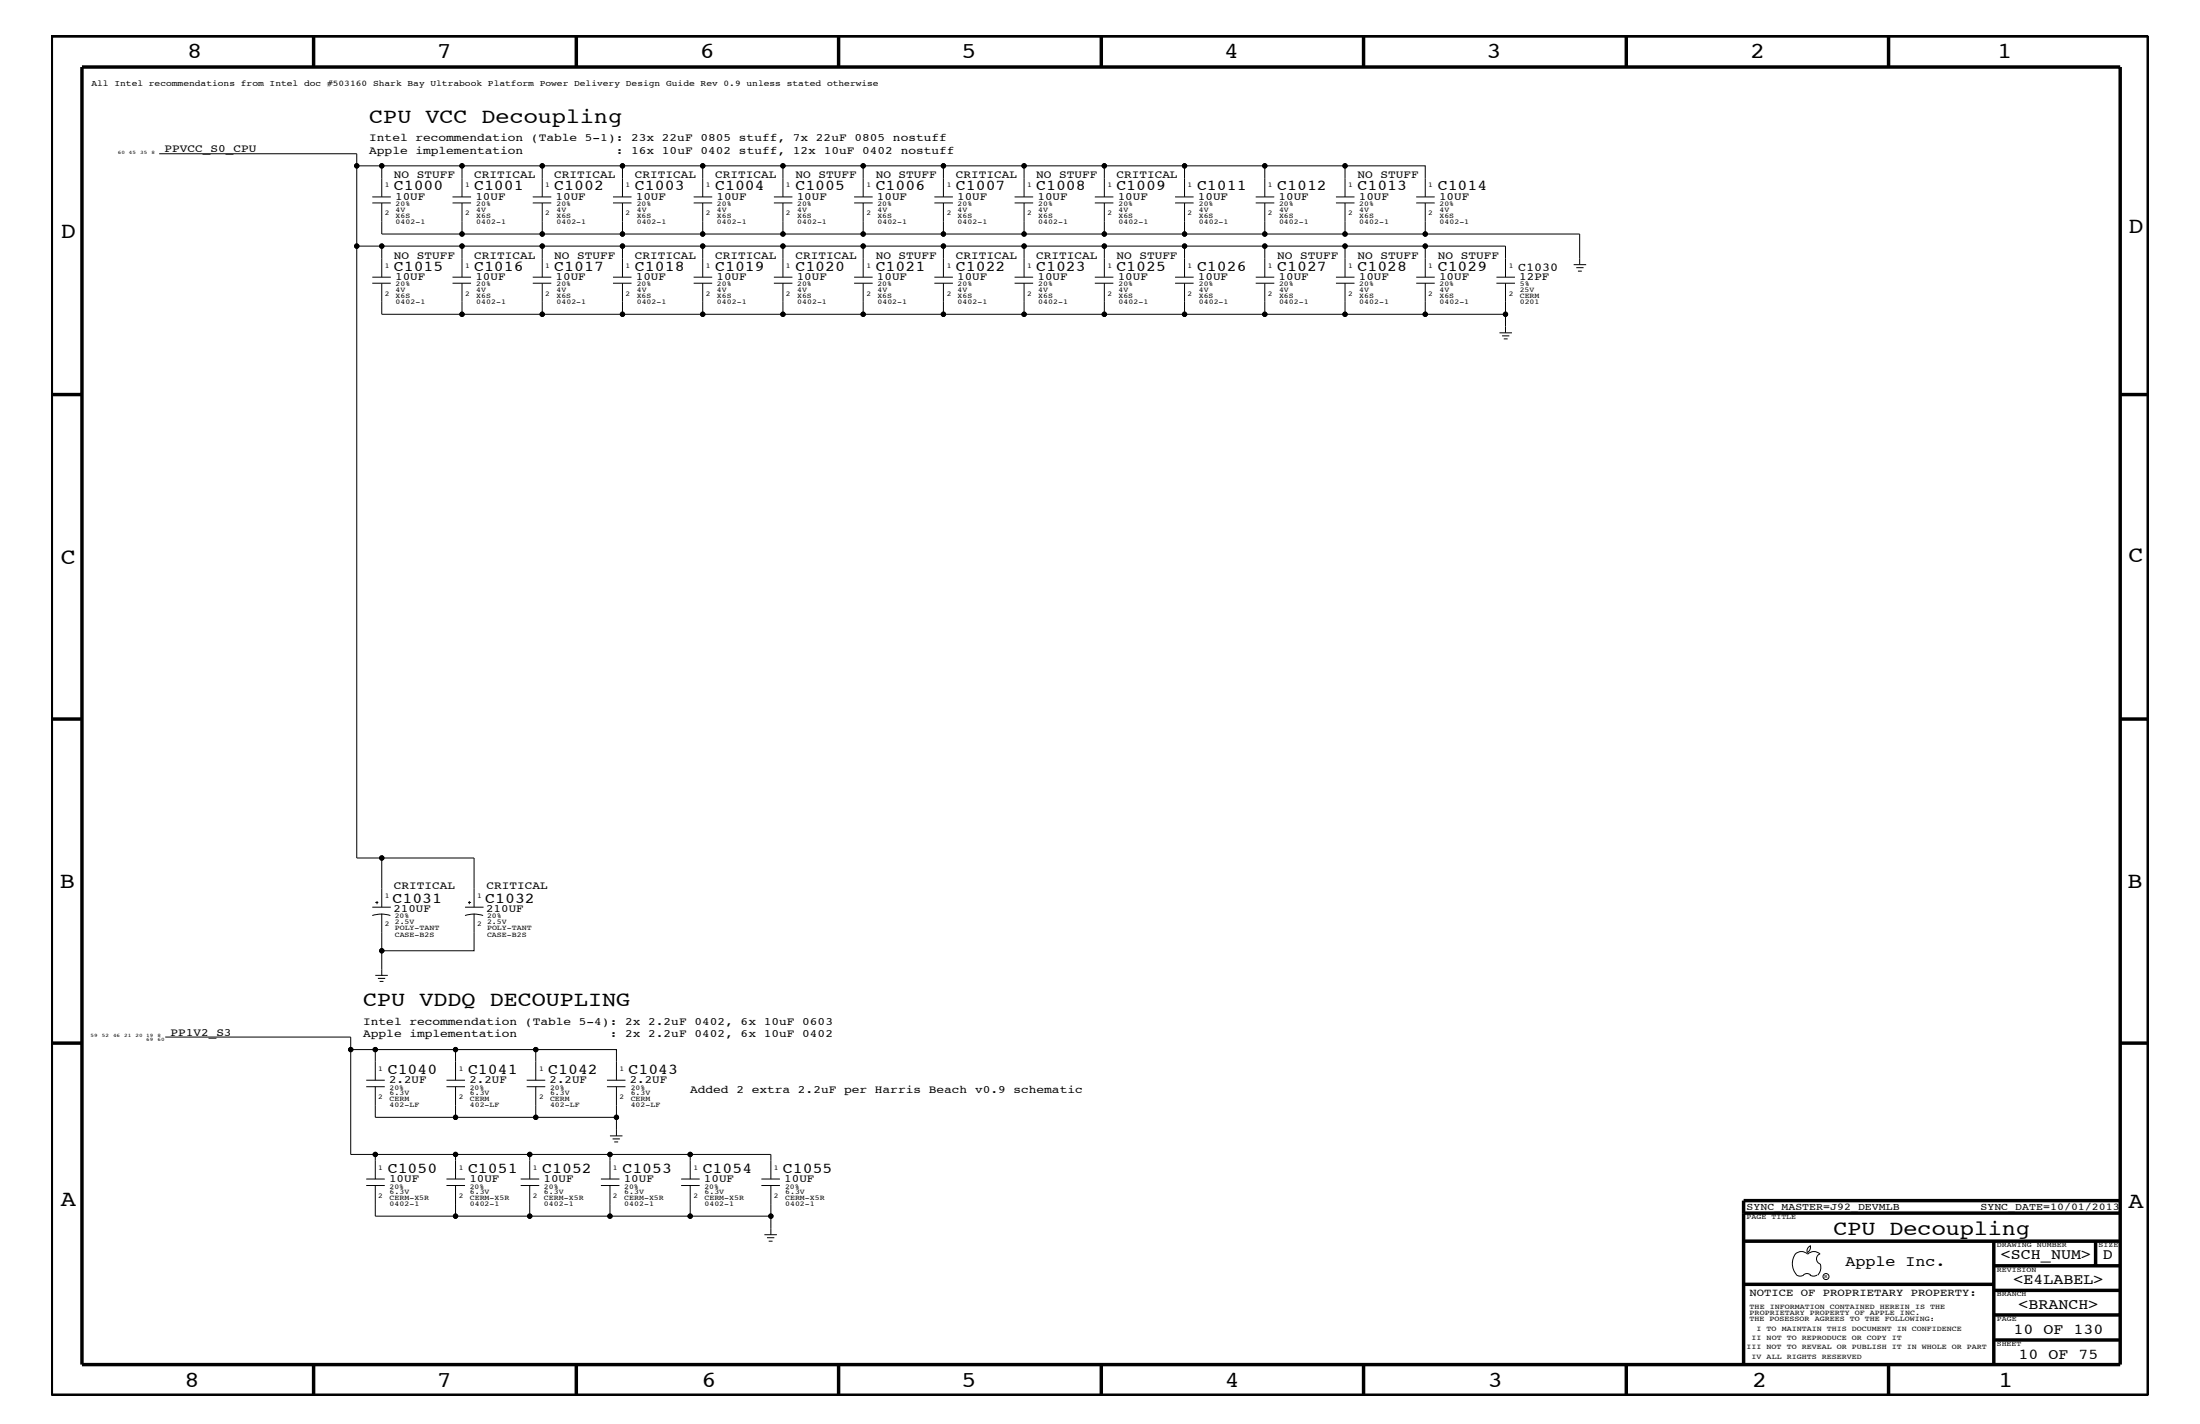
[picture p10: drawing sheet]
<svg xmlns="http://www.w3.org/2000/svg" width="432mm" height="279mm" viewBox="0 0 432 279" stroke-linecap="round" stroke-linejoin="round" font-family="sans-serif">
<g fill="none" stroke="#000" stroke-width=".2">
<path d="M31.2 30.2h38.8v138.1h23v9.7M70 32.5h4.9v6.1M73.1 39.8h3.6M73.1 38.6h3.6M74.9 32.5h15.8v6.1M74.9 39.8v6.1h15.8M88.8 38.6h3.7M88.8 39.8h3.7M90.7 39.8v6.1h15.7M90.7 32.5h173.3M104.6 38.6h3.6M104.6 39.8h3.6"/>
<path d="M106.4 39.8v6.1h15.8M106.4 32.5v6.1M120.3 38.6h3.7M120.3 39.8h3.7M122.2 39.8v6.1h15.7M122.2 32.5v6.1M136.1 39.8h3.7M136.1 38.6h3.7M137.9 39.8v6.1h15.8M137.9 32.5v6.1M151.9 39.8h3.6M151.9 38.6h3.6"/>
<path d="M153.7 39.8v6.1h15.7M153.7 32.5v6.1M167.6 38.6h3.7M167.6 39.8h3.7M169.4 39.8v6.1h15.8M169.4 32.5v6.1M183.4 38.6h3.6M183.4 39.8h3.6M185.2 39.8v6.1h15.8M185.2 32.5v6.1M199.1 38.6h3.7M199.1 39.8h3.7"/>
<path d="M201 39.8v6.1h15.7M201 32.5v6.1M214.9 39.8h3.6M214.9 38.6h3.6M216.7 39.8v6.1h15.8M216.7 32.5v6.1M230.6 38.6h3.7M230.6 39.8h3.7M232.5 39.8v6.1h15.7M232.5 32.5v6.1M246.5 38.6h3.6M246.5 39.8h3.6"/>
<path d="M248.2 39.8v6.1h15.8M248.2 32.5v6.1M262.2 38.6h3.7M262.2 39.8h3.7M264 39.8v6.1h15.7M264 32.5h15.7v6.1M264 32.5v6.1M278 39.8h3.6M278 38.6h3.6M279.7 39.8v6.1h30.3v6M70 48.3h115.2M73.1 55.6h3.6"/>
<path d="M73.1 54.4h3.6M74.9 48.3v6.1M74.9 55.6v6.1h15.8M88.8 54.4h3.7M88.8 55.6h3.7M90.7 55.6v6.1h15.7M90.7 48.3v6.1M104.6 54.4h3.6M104.6 55.6h3.6M106.4 55.6v6.1h15.8M106.4 48.3v6.1M120.3 54.4h3.7"/>
<path d="M120.3 55.6h3.7M122.2 55.6v6.1h15.7M122.2 48.3v6.1M136.1 55.6h3.7M136.1 54.4h3.7M137.9 55.6v6.1h15.8M137.9 48.3v6.1M151.9 55.6h3.6M151.9 54.4h3.6M153.7 55.6v6.1h15.7M153.7 48.3v6.1M167.6 54.4h3.7"/>
<path d="M167.6 55.6h3.7M169.4 55.6v6.1h15.8M169.4 48.3v6.1M183.4 54.4h3.6M183.4 55.6h3.6M185.2 55.6v6.1h15.8M199.1 54.4h3.7M199.1 55.6h3.7M201 48.3h-15.8v6.1M201 55.6v6.1h15.7M214.9 55.6h3.6M214.9 54.4h3.6"/>
<path d="M216.7 48.3h-15.7v6.1M216.7 55.6v6.1h15.8M230.6 54.4h3.7M230.6 55.6h3.7M232.5 55.6v6.1h15.7M232.5 48.3h-15.8v6.1M246.5 54.4h3.6M246.5 55.6h3.6M248.2 48.3h-15.7v6.1M248.2 55.6v6.1h15.8M262.2 54.4h3.7M262.2 55.6h3.7"/>
<path d="M264 48.3h-15.8v6.1M264 55.6v6.1h15.7M278 55.6h3.6M278 54.4h3.6M279.7 48.3h-15.7v6.1M279.7 55.6v6.1h15.8M279.7 54.4v-6.1h15.8v6.1M293.7 54.4h3.6M293.7 55.6h3.6M295.5 55.6v9.7M308.9 51.9h2.4M309.4 52.5h1.4"/>
<path d="M309.7 53.2h.8M294.3 65.3h2.5M294.8 65.9h1.4M295.1 66.5h.8M73.1 179.6a5.8 5.8 0 0 1 3.5 0M73.1 178h3.6M73.7 177.1h.6M74 176.8v.6M74.9 168.3v9.7M74.9 179.3v12.1M91.3 179.6a5.8 5.8 0 0 1 3.5 0M91.3 178h3.6"/>
<path d="M91.9 177.1h.6M92.1 176.8v.6M93 179.3v7.2h-18.1M73.7 191.4h2.4M74.2 192h1.4M74.5 192.6h.8M32.4 203.5h36.4v23h4.9M68.8 205.9h4.9v6M71.9 211.9h3.6M71.9 213.2h3.6M73.7 205.9h15.7v6M73.7 213.2v6h15.7"/>
<path d="M87.6 213.2h3.7M87.6 211.9h3.7M89.4 213.2v6h15.8M89.4 205.9h15.8M103.4 211.9h3.6M103.4 213.2h3.6M105.2 213.2v6h15.8M105.2 211.9v-6h15.8v6M119.1 213.2h3.7M119.1 211.9h3.7M121 213.2v9.7M71.9 231.3h3.6"/>
<path d="M71.9 232.6h3.6M73.7 232.6v6h15.7M87.6 232.6h3.7M87.6 231.3h3.7M89.4 232.6v6h14.6M89.4 226.5h-15.7v4.8M102.2 232.6h3.6M102.2 231.3h3.6M104 226.5h-14.6v4.8M104 232.6v6h15.7M117.9 232.6h3.7M117.9 231.3h3.7"/>
<path d="M119.7 226.5h-15.7v4.8M119.7 222.9h2.5M119.7 232.6v6M119.7 238.6h15.8M120.2 223.5h1.5M120.6 224.1h.7M133.7 232.6h3.6M133.7 231.3h3.6M135.5 232.6v6h15.8M135.5 231.3v-4.8h15.8v4.8M135.5 226.5h-15.8v4.8M149.4 231.3h3.7"/>
<path d="M149.4 232.6h3.7M151.3 232.6v9.7M150 242.3h2.5M150.5 242.9h1.5M150.9 243.5h.7M352.3 246.1a1.69 1.69 0 0 1 2.5 0M352.4 246a3.3 3.3 0 0 0 .2 4.1M352.6 250.2l.7 .2 .7-.2M354 250.2l.7-.3 .7 .3M354.8 246.1a1.69 1.69 0 0 1 2.4 0M355.2 250.2l.7 .2 .7-.2M355.3 244.4v.3a1.18 1.18 0 0 1-.6 1.1"/>
<path d="M355.4 244.4a.99 .99 0 0 0-.6 1.4M357.2 246a1.04 1.04 0 0 0-.7 1 1.04 1.04 0 0 0 .7 1M357.3 248l.1 .7a2.11 2.11 0 0 1-.6 1.5"/>
<circle cx="70" cy="32.5" r=".42"/>
<circle cx="74.9" cy="32.5" r=".42"/>
<circle cx="90.7" cy="32.5" r=".42"/>
<circle cx="106.4" cy="32.5" r=".42"/>
<circle cx="122.2" cy="32.5" r=".42"/>
<circle cx="137.9" cy="32.5" r=".42"/>
<circle cx="153.7" cy="32.5" r=".42"/>
<circle cx="169.4" cy="32.5" r=".42"/>
<circle cx="185.2" cy="32.5" r=".42"/>
<circle cx="201" cy="32.5" r=".42"/>
<circle cx="216.7" cy="32.5" r=".42"/>
<circle cx="232.5" cy="32.5" r=".42"/>
<circle cx="248.2" cy="32.5" r=".42"/>
<circle cx="264" cy="32.5" r=".42"/>
<circle cx="70" cy="48.3" r=".42"/>
<circle cx="74.9" cy="48.3" r=".42"/>
<circle cx="90.7" cy="48.3" r=".42"/>
<circle cx="90.7" cy="45.9" r=".42"/>
<circle cx="106.4" cy="48.3" r=".42"/>
<circle cx="106.4" cy="45.9" r=".42"/>
<circle cx="122.2" cy="48.3" r=".42"/>
<circle cx="122.2" cy="45.9" r=".42"/>
<circle cx="137.9" cy="45.9" r=".42"/>
<circle cx="137.9" cy="48.3" r=".42"/>
<circle cx="153.7" cy="48.3" r=".42"/>
<circle cx="153.7" cy="45.9" r=".42"/>
<circle cx="169.4" cy="48.3" r=".42"/>
<circle cx="169.4" cy="45.9" r=".42"/>
<circle cx="185.2" cy="45.9" r=".42"/>
<circle cx="185.2" cy="48.3" r=".42"/>
<circle cx="201" cy="48.3" r=".42"/>
<circle cx="201" cy="45.9" r=".42"/>
<circle cx="216.7" cy="48.3" r=".42"/>
<circle cx="216.7" cy="45.9" r=".42"/>
<circle cx="232.5" cy="48.3" r=".42"/>
<circle cx="232.5" cy="45.9" r=".42"/>
<circle cx="248.2" cy="45.9" r=".42"/>
<circle cx="248.2" cy="48.3" r=".42"/>
<circle cx="264" cy="48.3" r=".42"/>
<circle cx="264" cy="45.9" r=".42"/>
<circle cx="279.7" cy="48.3" r=".42"/>
<circle cx="279.7" cy="45.9" r=".42"/>
<circle cx="90.7" cy="61.7" r=".42"/>
<circle cx="106.4" cy="61.7" r=".42"/>
<circle cx="122.2" cy="61.7" r=".42"/>
<circle cx="137.9" cy="61.7" r=".42"/>
<circle cx="153.7" cy="61.7" r=".42"/>
<circle cx="169.4" cy="61.7" r=".42"/>
<circle cx="185.2" cy="61.7" r=".42"/>
<circle cx="201" cy="61.7" r=".42"/>
<circle cx="216.7" cy="61.7" r=".42"/>
<circle cx="232.5" cy="61.7" r=".42"/>
<circle cx="248.2" cy="61.7" r=".42"/>
<circle cx="264" cy="61.7" r=".42"/>
<circle cx="279.7" cy="61.7" r=".42"/>
<circle cx="295.5" cy="61.7" r=".42"/>
<circle cx="74.9" cy="168.3" r=".42"/>
<circle cx="74.9" cy="186.5" r=".42"/>
<circle cx="68.8" cy="205.9" r=".42"/>
<circle cx="73.7" cy="205.9" r=".42"/>
<circle cx="89.4" cy="219.2" r=".42"/>
<circle cx="89.4" cy="205.9" r=".42"/>
<circle cx="105.2" cy="205.9" r=".42"/>
<circle cx="105.2" cy="219.2" r=".42"/>
<circle cx="121" cy="219.2" r=".42"/>
<circle cx="73.7" cy="226.5" r=".42"/>
<circle cx="89.4" cy="238.6" r=".42"/>
<circle cx="89.4" cy="226.5" r=".42"/>
<circle cx="104" cy="226.5" r=".42"/>
<circle cx="104" cy="238.6" r=".42"/>
<circle cx="119.7" cy="226.5" r=".42"/>
<circle cx="119.7" cy="238.6" r=".42"/>
<circle cx="135.5" cy="226.5" r=".42"/>
<circle cx="135.5" cy="238.6" r=".42"/>
<circle cx="151.3" cy="238.6" r=".42"/>
<circle cx="358.4" cy="250.5" r=".59"/>
</g>
<g fill="none" stroke="#000" stroke-width=".68" stroke-linecap="butt">
<path d="M10.1 7.1h411.5v266.7h-411.5zM16.1 13.2h400v254.5h-400zM61.6 7.1v6.1M113.1 7.1v6.1M164.6 7.1v6.1M216.2 7.1v6.1M267.6 7.1v6.1M319.2 7.1v6.1M370.7 7.1v6.1M10.1 77.4h6M416.1 77.4h5.5M10.1 141.1h6"/>
<path d="M416.1 141.1h5.5M10.1 204.7h6M416.1 204.7h5.5M342.2 238h73.9M416.1 235.6h-73.9v32.1M342.2 243.5h73.9M342.2 252h49.1M391.3 258h24.8M391.3 253.2h24.8M391.3 248.4h24.8M391.3 243.5v24.2M411.3 243.5v4.9"/>
<path d="M61.6 267.7v6.1M113.1 267.7v6.1M164.6 267.7v6.1M216.2 268v5.8M267.6 267.7v6.1M319.2 267.7v6.1M370.7 267.7v6.1M391.3 262.9h24.8"/>
</g>
<g fill="#000">
<circle cx="70" cy="32.5" r=".42"/>
<circle cx="74.9" cy="32.5" r=".42"/>
<circle cx="90.7" cy="32.5" r=".42"/>
<circle cx="106.4" cy="32.5" r=".42"/>
<circle cx="122.2" cy="32.5" r=".42"/>
<circle cx="137.9" cy="32.5" r=".42"/>
<circle cx="153.7" cy="32.5" r=".42"/>
<circle cx="169.4" cy="32.5" r=".42"/>
<circle cx="185.2" cy="32.5" r=".42"/>
<circle cx="201" cy="32.5" r=".42"/>
<circle cx="216.7" cy="32.5" r=".42"/>
<circle cx="232.5" cy="32.5" r=".42"/>
<circle cx="248.2" cy="32.5" r=".42"/>
<circle cx="264" cy="32.5" r=".42"/>
<circle cx="70" cy="48.3" r=".42"/>
<circle cx="74.9" cy="48.3" r=".42"/>
<circle cx="90.7" cy="45.9" r=".42"/>
<circle cx="90.7" cy="48.3" r=".42"/>
<circle cx="106.4" cy="45.9" r=".42"/>
<circle cx="106.4" cy="48.3" r=".42"/>
<circle cx="122.2" cy="48.3" r=".42"/>
<circle cx="122.2" cy="45.9" r=".42"/>
<circle cx="137.9" cy="48.3" r=".42"/>
<circle cx="137.9" cy="45.9" r=".42"/>
<circle cx="153.7" cy="45.9" r=".42"/>
<circle cx="153.7" cy="48.3" r=".42"/>
<circle cx="169.4" cy="45.9" r=".42"/>
<circle cx="169.4" cy="48.3" r=".42"/>
<circle cx="185.2" cy="45.9" r=".42"/>
<circle cx="185.2" cy="48.3" r=".42"/>
<circle cx="201" cy="45.9" r=".42"/>
<circle cx="201" cy="48.3" r=".42"/>
<circle cx="216.7" cy="48.3" r=".42"/>
<circle cx="216.7" cy="45.9" r=".42"/>
<circle cx="232.5" cy="45.9" r=".42"/>
<circle cx="232.5" cy="48.3" r=".42"/>
<circle cx="248.2" cy="45.9" r=".42"/>
<circle cx="248.2" cy="48.3" r=".42"/>
<circle cx="264" cy="48.3" r=".42"/>
<circle cx="264" cy="45.9" r=".42"/>
<circle cx="279.7" cy="48.3" r=".42"/>
<circle cx="279.7" cy="45.9" r=".42"/>
<circle cx="90.7" cy="61.7" r=".42"/>
<circle cx="106.4" cy="61.7" r=".42"/>
<circle cx="122.2" cy="61.7" r=".42"/>
<circle cx="137.9" cy="61.7" r=".42"/>
<circle cx="153.7" cy="61.7" r=".42"/>
<circle cx="169.4" cy="61.7" r=".42"/>
<circle cx="185.2" cy="61.7" r=".42"/>
<circle cx="201" cy="61.7" r=".42"/>
<circle cx="216.7" cy="61.7" r=".42"/>
<circle cx="232.5" cy="61.7" r=".42"/>
<circle cx="248.2" cy="61.7" r=".42"/>
<circle cx="264" cy="61.7" r=".42"/>
<circle cx="279.7" cy="61.7" r=".42"/>
<circle cx="295.5" cy="61.7" r=".42"/>
<circle cx="74.9" cy="168.3" r=".42"/>
<circle cx="74.9" cy="186.5" r=".42"/>
<circle cx="68.8" cy="205.9" r=".42"/>
<circle cx="73.7" cy="205.9" r=".42"/>
<circle cx="89.4" cy="219.2" r=".42"/>
<circle cx="89.4" cy="205.9" r=".42"/>
<circle cx="105.2" cy="219.2" r=".42"/>
<circle cx="105.2" cy="205.9" r=".42"/>
<circle cx="121" cy="219.2" r=".42"/>
<circle cx="73.7" cy="226.5" r=".42"/>
<circle cx="89.4" cy="226.5" r=".42"/>
<circle cx="89.4" cy="238.6" r=".42"/>
<circle cx="104" cy="226.5" r=".42"/>
<circle cx="104" cy="238.6" r=".42"/>
<circle cx="119.7" cy="238.6" r=".42"/>
<circle cx="119.7" cy="226.5" r=".42"/>
<circle cx="135.5" cy="226.5" r=".42"/>
<circle cx="135.5" cy="238.6" r=".42"/>
<circle cx="151.3" cy="238.6" r=".42"/>
</g>
<g font-size="4.5">
<text x="36.7" y="11.5">8</text>
<text x="85.8" y="11.5">7</text>
<text x="137.3" y="11.5">6</text>
<text x="188.7" y="11.5">5</text>
<text x="240.3" y="11.5">4</text>
<text x="291.8" y="11.5">3</text>
<text x="343.5" y="11.5">2</text>
<text x="392" y="11.5">1</text>
<text x="11.9" y="46.8">D</text>
<text x="417.7" y="45.7">D</text>
<text x="11.9" y="110.6">C</text>
<text x="417.7" y="110.4">C</text>
<text x="11.8" y="174.3">B</text>
<text x="417.6" y="174.2">B</text>
<text x="11.9" y="236.7">A</text>
<text x="417.7" y="237.1">A</text>
<text x="36.2" y="272.1">8</text>
<text x="85.8" y="272.1">7</text>
<text x="137.7" y="272.1">6</text>
<text x="188.7" y="272.1">5</text>
<text x="240.4" y="272.1">4</text>
<text x="292" y="272.1">3</text>
<text x="343.9" y="272.1">2</text>
<text x="392.2" y="272.1">1</text>
</g>
<g font-size="4.1">
<text x="72.5" y="24.1">CPU VCC Decoupling</text>
<text x="71.3" y="197.4">CPU VDDQ DECOUPLING</text>
<text x="359.8" y="242.3">CPU Decoupling</text>
</g>
<g font-size="3">
<text x="77.3" y="37.4">C1000</text>
<text x="93" y="37.4">C1001</text>
<text x="108.8" y="37.4">C1002</text>
<text x="124.6" y="37.4">C1003</text>
<text x="140.4" y="37.4">C1004</text>
<text x="156.1" y="37.4">C1005</text>
<text x="171.9" y="37.4">C1006</text>
<text x="187.6" y="37.4">C1007</text>
<text x="203.4" y="37.4">C1008</text>
<text x="219.1" y="37.4">C1009</text>
<text x="234.9" y="37.4">C1011</text>
<text x="250.7" y="37.4">C1012</text>
<text x="266.4" y="37.4">C1013</text>
<text x="282.2" y="37.4">C1014</text>
<text x="77.3" y="53.2">C1015</text>
<text x="93" y="53.2">C1016</text>
<text x="108.8" y="53.2">C1017</text>
<text x="124.6" y="53.2">C1018</text>
<text x="140.4" y="53.2">C1019</text>
<text x="156.1" y="53.2">C1020</text>
<text x="171.9" y="53.2">C1021</text>
<text x="187.6" y="53.2">C1022</text>
<text x="203.4" y="53.2">C1023</text>
<text x="219.1" y="53.2">C1025</text>
<text x="234.9" y="53.2">C1026</text>
<text x="250.7" y="53.2">C1027</text>
<text x="266.4" y="53.2">C1028</text>
<text x="282.2" y="53.2">C1029</text>
<text x="77" y="177.2">C1031</text>
<text x="95.2" y="177.2">C1032</text>
<text x="76.1" y="210.8">C1040</text>
<text x="91.9" y="210.8">C1041</text>
<text x="107.6" y="210.8">C1042</text>
<text x="123.4" y="210.8">C1043</text>
<text x="76.1" y="230.2">C1050</text>
<text x="91.9" y="230.2">C1051</text>
<text x="106.4" y="230.2">C1052</text>
<text x="122.2" y="230.2">C1053</text>
<text x="137.9" y="230.2">C1054</text>
<text x="153.7" y="230.2">C1055</text>
<text x="362.2" y="248.4">Apple Inc.</text>
<text x="392.7" y="247.1">&lt;SCH_NUM&gt;</text>
<text x="395.2" y="252">&lt;E4LABEL&gt;</text>
<text x="412.7" y="247.1">D</text>
<text x="396.2" y="256.8">&lt;BRANCH&gt;</text>
<text x="395.2" y="261.6">10 OF 130</text>
<text x="396.2" y="266.6">10 OF 75</text>
</g>
<text font-size="2.4" x="297.9" y="53.2">C1030</text>
<g font-size="2.2">
<text x="32.3" y="29.9">PPVCC_S0_CPU</text>
<text x="72.5" y="27.7">Intel recommendation (Table 5-1): 23x 22uF 0805 stuff, 7x 22uF 0805 nostuff</text>
<text x="72.5" y="30.2">Apple implementation</text>
<text x="77.3" y="35">NO STUFF</text>
<text x="93" y="35">CRITICAL</text>
<text x="108.8" y="35">CRITICAL</text>
<text x="120.9" y="30.2">: 16x 10uF 0402 stuff, 12x 10uF 0402 nostuff</text>
<text x="124.6" y="35">CRITICAL</text>
<text x="140.4" y="35">CRITICAL</text>
<text x="156.1" y="35">NO STUFF</text>
<text x="171.9" y="35">NO STUFF</text>
<text x="187.6" y="35">CRITICAL</text>
<text x="203.4" y="35">NO STUFF</text>
<text x="219.1" y="35">CRITICAL</text>
<text x="266.4" y="35">NO STUFF</text>
<text x="77.6" y="39.2">10UF</text>
<text x="93.3" y="39.2">10UF</text>
<text x="109.1" y="39.2">10UF</text>
<text x="124.8" y="39.2">10UF</text>
<text x="140.6" y="39.2">10UF</text>
<text x="156.4" y="39.2">10UF</text>
<text x="172.1" y="39.2">10UF</text>
<text x="187.9" y="39.2">10UF</text>
<text x="203.6" y="39.2">10UF</text>
<text x="219.4" y="39.2">10UF</text>
<text x="235.1" y="39.2">10UF</text>
<text x="251" y="39.2">10UF</text>
<text x="266.7" y="39.2">10UF</text>
<text x="282.4" y="39.2">10UF</text>
<text x="77.3" y="50.7">NO STUFF</text>
<text x="93" y="50.7">CRITICAL</text>
<text x="108.8" y="50.7">NO STUFF</text>
<text x="124.6" y="50.7">CRITICAL</text>
<text x="140.4" y="50.7">CRITICAL</text>
<text x="156.1" y="50.7">CRITICAL</text>
<text x="171.9" y="50.7">NO STUFF</text>
<text x="187.6" y="50.7">CRITICAL</text>
<text x="203.4" y="50.7">CRITICAL</text>
<text x="219.1" y="50.7">NO STUFF</text>
<text x="250.7" y="50.7">NO STUFF</text>
<text x="266.4" y="50.7">NO STUFF</text>
<text x="282.2" y="50.7">NO STUFF</text>
<text x="77.6" y="55">10UF</text>
<text x="93.3" y="55">10UF</text>
<text x="109.1" y="55">10UF</text>
<text x="124.8" y="55">10UF</text>
<text x="140.6" y="55">10UF</text>
<text x="156.4" y="55">10UF</text>
<text x="172.1" y="55">10UF</text>
<text x="187.9" y="55">10UF</text>
<text x="203.6" y="55">10UF</text>
<text x="219.4" y="55">10UF</text>
<text x="235.1" y="55">10UF</text>
<text x="251" y="55">10UF</text>
<text x="266.7" y="55">10UF</text>
<text x="282.4" y="55">10UF</text>
<text x="298.2" y="55">12PF</text>
<text x="77.2" y="178.8">210UF</text>
<text x="77.3" y="174.4">CRITICAL</text>
<text x="95.4" y="178.8">210UF</text>
<text x="95.5" y="174.4">CRITICAL</text>
<text x="33.4" y="203.2">PP1V2_S3</text>
<text x="71.3" y="201">Intel recommendation (Table 5-4): 2x 2.2uF 0402, 6x 10uF 0603</text>
<text x="71.3" y="203.5">Apple implementation</text>
<text x="119.7" y="203.5">: 2x 2.2uF 0402, 6x 10uF 0402</text>
<text x="76.4" y="212.5">2.2UF</text>
<text x="92.1" y="212.5">2.2UF</text>
<text x="107.9" y="212.5">2.2UF</text>
<text x="123.6" y="212.5">2.2UF</text>
<text x="135.5" y="214.4">Added 2 extra 2.2uF per Harris Beach v0.9 schematic</text>
<text x="76.4" y="232">10UF</text>
<text x="92.1" y="232">10UF</text>
<text x="106.7" y="232">10UF</text>
<text x="122.4" y="232">10UF</text>
<text x="138.2" y="232">10UF</text>
<text x="153.9" y="232">10UF</text>
</g>
<text font-size="2.1" x="343.4" y="254.4">NOTICE OF PROPRIETARY PROPERTY:</text>
<g font-size="2">
<text x="342.8" y="237.4">SYNC_MASTER=J92_DEVMLB</text>
<text x="388.7" y="237.4">SYNC_DATE=10/01/2013</text>
</g>
<text font-size="1.7" x="17.9" y="16.8">All Intel recommendations from Intel doc #503160 Shark Bay Ultrabook Platform Power Delivery Design Guide Rev 0.9 unless stated otherwise</text>
<g font-size="1.4">
<text x="75.5" y="36.8">1</text>
<text x="77.6" y="40.4">20%</text>
<text x="77.6" y="41.5">4V</text>
<text x="91.3" y="36.8">1</text>
<text x="93.5" y="41.5">4V</text>
<text x="93.5" y="40.4">20%</text>
<text x="107" y="36.8">1</text>
<text x="109.2" y="40.4">20%</text>
<text x="109.2" y="41.5">4V</text>
<text x="122.8" y="36.8">1</text>
<text x="125" y="40.4">20%</text>
<text x="125" y="41.5">4V</text>
<text x="138.5" y="36.8">1</text>
<text x="140.7" y="41.5">4V</text>
<text x="140.7" y="40.4">20%</text>
<text x="154.3" y="36.8">1</text>
<text x="156.5" y="40.4">20%</text>
<text x="156.5" y="41.5">4V</text>
<text x="170.1" y="36.8">1</text>
<text x="172.2" y="41.5">4V</text>
<text x="172.2" y="40.4">20%</text>
<text x="185.8" y="36.8">1</text>
<text x="188" y="40.4">20%</text>
<text x="188" y="41.5">4V</text>
<text x="201.6" y="36.8">1</text>
<text x="203.8" y="40.4">20%</text>
<text x="203.8" y="41.5">4V</text>
<text x="217.3" y="36.8">1</text>
<text x="219.5" y="40.4">20%</text>
<text x="219.5" y="41.5">4V</text>
<text x="233.1" y="36.8">1</text>
<text x="235.3" y="41.5">4V</text>
<text x="235.3" y="40.4">20%</text>
<text x="248.8" y="36.8">1</text>
<text x="251" y="40.4">20%</text>
<text x="251" y="41.5">4V</text>
<text x="264.6" y="36.8">1</text>
<text x="266.8" y="40.4">20%</text>
<text x="266.8" y="41.5">4V</text>
<text x="280.3" y="36.8">1</text>
<text x="282.5" y="40.4">20%</text>
<text x="282.5" y="41.5">4V</text>
<text x="75.5" y="42.3">2</text>
<text x="77.6" y="44">0402-1</text>
<text x="77.6" y="42.7">X6S</text>
<text x="91.3" y="42.3">2</text>
<text x="93.5" y="44">0402-1</text>
<text x="93.5" y="42.7">X6S</text>
<text x="107" y="42.3">2</text>
<text x="109.2" y="42.7">X6S</text>
<text x="109.2" y="44">0402-1</text>
<text x="122.8" y="42.3">2</text>
<text x="125" y="42.7">X6S</text>
<text x="125" y="44">0402-1</text>
<text x="138.5" y="42.3">2</text>
<text x="140.7" y="42.7">X6S</text>
<text x="140.7" y="44">0402-1</text>
<text x="154.3" y="42.3">2</text>
<text x="156.5" y="44">0402-1</text>
<text x="156.5" y="42.7">X6S</text>
<text x="170.1" y="42.3">2</text>
<text x="172.2" y="42.7">X6S</text>
<text x="172.2" y="44">0402-1</text>
<text x="185.8" y="42.3">2</text>
<text x="188" y="42.7">X6S</text>
<text x="188" y="44">0402-1</text>
<text x="201.6" y="42.3">2</text>
<text x="203.8" y="42.7">X6S</text>
<text x="203.8" y="44">0402-1</text>
<text x="217.3" y="42.3">2</text>
<text x="219.5" y="44">0402-1</text>
<text x="219.5" y="42.7">X6S</text>
<text x="233.1" y="42.3">2</text>
<text x="235.3" y="42.7">X6S</text>
<text x="235.3" y="44">0402-1</text>
<text x="248.8" y="42.3">2</text>
<text x="251" y="44">0402-1</text>
<text x="251" y="42.7">X6S</text>
<text x="264.6" y="42.3">2</text>
<text x="266.8" y="42.7">X6S</text>
<text x="266.8" y="44">0402-1</text>
<text x="280.3" y="42.3">2</text>
<text x="282.5" y="44">0402-1</text>
<text x="282.5" y="42.7">X6S</text>
<text x="75.5" y="52.5">1</text>
<text x="91.3" y="52.5">1</text>
<text x="107" y="52.5">1</text>
<text x="122.8" y="52.5">1</text>
<text x="138.5" y="52.5">1</text>
<text x="154.3" y="52.5">1</text>
<text x="170.1" y="52.5">1</text>
<text x="185.8" y="52.5">1</text>
<text x="201.6" y="52.5">1</text>
<text x="217.3" y="52.5">1</text>
<text x="233.1" y="52.5">1</text>
<text x="248.8" y="52.5">1</text>
<text x="264.6" y="52.5">1</text>
<text x="280.3" y="52.5">1</text>
<text x="296.2" y="52.5">1</text>
<text x="75.5" y="58">2</text>
<text x="77.6" y="56.2">20%</text>
<text x="77.6" y="57.3">4V</text>
<text x="77.6" y="58.5">X6S</text>
<text x="77.6" y="59.7">0402-1</text>
<text x="91.3" y="58">2</text>
<text x="93.5" y="56.2">20%</text>
<text x="93.5" y="57.3">4V</text>
<text x="93.5" y="59.7">0402-1</text>
<text x="93.5" y="58.5">X6S</text>
<text x="107" y="58">2</text>
<text x="109.2" y="59.7">0402-1</text>
<text x="109.2" y="57.3">4V</text>
<text x="109.2" y="58.5">X6S</text>
<text x="109.2" y="56.2">20%</text>
<text x="122.8" y="58">2</text>
<text x="125" y="58.5">X6S</text>
<text x="125" y="57.3">4V</text>
<text x="125" y="59.7">0402-1</text>
<text x="125" y="56.2">20%</text>
<text x="138.5" y="58">2</text>
<text x="140.7" y="59.7">0402-1</text>
<text x="140.7" y="57.3">4V</text>
<text x="140.7" y="56.2">20%</text>
<text x="140.7" y="58.5">X6S</text>
<text x="154.3" y="58">2</text>
<text x="156.5" y="57.3">4V</text>
<text x="156.5" y="58.5">X6S</text>
<text x="156.5" y="59.7">0402-1</text>
<text x="156.5" y="56.2">20%</text>
<text x="170.1" y="58">2</text>
<text x="172.2" y="56.2">20%</text>
<text x="172.2" y="59.7">0402-1</text>
<text x="172.2" y="58.5">X6S</text>
<text x="172.2" y="57.3">4V</text>
<text x="185.8" y="58">2</text>
<text x="188" y="57.3">4V</text>
<text x="188" y="56.2">20%</text>
<text x="188" y="58.5">X6S</text>
<text x="188" y="59.7">0402-1</text>
<text x="201.6" y="58">2</text>
<text x="203.8" y="59.7">0402-1</text>
<text x="203.8" y="56.2">20%</text>
<text x="203.8" y="58.5">X6S</text>
<text x="203.8" y="57.3">4V</text>
<text x="217.3" y="58">2</text>
<text x="219.5" y="58.5">X6S</text>
<text x="219.5" y="56.2">20%</text>
<text x="219.5" y="57.3">4V</text>
<text x="219.5" y="59.7">0402-1</text>
<text x="233.1" y="58">2</text>
<text x="235.3" y="57.3">4V</text>
<text x="235.3" y="56.2">20%</text>
<text x="235.3" y="58.5">X6S</text>
<text x="235.3" y="59.7">0402-1</text>
<text x="248.8" y="58">2</text>
<text x="251" y="59.7">0402-1</text>
<text x="251" y="58.5">X6S</text>
<text x="251" y="56.2">20%</text>
<text x="251" y="57.3">4V</text>
<text x="264.6" y="58">2</text>
<text x="266.8" y="56.2">20%</text>
<text x="266.8" y="58.5">X6S</text>
<text x="266.8" y="57.3">4V</text>
<text x="266.8" y="59.7">0402-1</text>
<text x="280.3" y="58">2</text>
<text x="282.5" y="56.2">20%</text>
<text x="282.5" y="58.5">X6S</text>
<text x="282.5" y="57.3">4V</text>
<text x="282.5" y="59.7">0402-1</text>
<text x="296.2" y="58">2</text>
<text x="298.3" y="57.3">25V</text>
<text x="298.3" y="58.5">CERM</text>
<text x="298.3" y="56.2">5%</text>
<text x="298.3" y="59.7">0201</text>
<text x="75.5" y="176.2">1</text>
<text x="93.6" y="176.2">1</text>
<text x="75.5" y="181.6">2</text>
<text x="77.5" y="183.8">CASE-B2S</text>
<text x="77.5" y="180.2">20%</text>
<text x="77.5" y="181.4">2.5V</text>
<text x="77.5" y="182.5">POLY-TANT</text>
<text x="93.6" y="181.6">2</text>
<text x="95.6" y="183.8">CASE-B2S</text>
<text x="95.6" y="182.5">POLY-TANT</text>
<text x="95.6" y="181.4">2.5V</text>
<text x="95.6" y="180.2">20%</text>
<text x="74.3" y="210.2">1</text>
<text x="74.3" y="215.6">2</text>
<text x="76.5" y="213.8">20%</text>
<text x="76.5" y="214.9">6.3V</text>
<text x="90.1" y="210.2">1</text>
<text x="90.1" y="215.6">2</text>
<text x="92.2" y="213.8">20%</text>
<text x="92.2" y="214.9">6.3V</text>
<text x="105.8" y="210.2">1</text>
<text x="105.8" y="215.6">2</text>
<text x="107.9" y="213.8">20%</text>
<text x="107.9" y="214.9">6.3V</text>
<text x="121.6" y="210.2">1</text>
<text x="121.6" y="215.6">2</text>
<text x="123.8" y="213.8">20%</text>
<text x="123.8" y="214.9">6.3V</text>
<text x="76.5" y="216.1">CERM</text>
<text x="76.5" y="217.3">402-LF</text>
<text x="92.2" y="216.1">CERM</text>
<text x="92.2" y="217.3">402-LF</text>
<text x="107.9" y="217.3">402-LF</text>
<text x="107.9" y="216.1">CERM</text>
<text x="123.8" y="216.1">CERM</text>
<text x="123.8" y="217.3">402-LF</text>
<text x="74.3" y="229.6">1</text>
<text x="76.5" y="233.2">20%</text>
<text x="90.1" y="229.6">1</text>
<text x="92.2" y="233.2">20%</text>
<text x="104.6" y="229.6">1</text>
<text x="106.8" y="233.2">20%</text>
<text x="120.3" y="229.6">1</text>
<text x="122.5" y="233.2">20%</text>
<text x="136.1" y="229.6">1</text>
<text x="138.3" y="233.2">20%</text>
<text x="151.9" y="229.6">1</text>
<text x="154.1" y="233.2">20%</text>
<text x="74.3" y="235">2</text>
<text x="76.5" y="234.3">6.3V</text>
<text x="76.5" y="235.5">CERM-X5R</text>
<text x="76.5" y="236.7">0402-1</text>
<text x="90.1" y="235">2</text>
<text x="92.2" y="236.7">0402-1</text>
<text x="92.2" y="234.3">6.3V</text>
<text x="92.2" y="235.5">CERM-X5R</text>
<text x="104.6" y="235">2</text>
<text x="106.8" y="234.3">6.3V</text>
<text x="106.8" y="236.7">0402-1</text>
<text x="106.8" y="235.5">CERM-X5R</text>
<text x="120.3" y="235">2</text>
<text x="122.5" y="234.3">6.3V</text>
<text x="122.5" y="235.5">CERM-X5R</text>
<text x="122.5" y="236.7">0402-1</text>
<text x="136.1" y="235">2</text>
<text x="138.3" y="234.3">6.3V</text>
<text x="138.3" y="235.5">CERM-X5R</text>
<text x="138.3" y="236.7">0402-1</text>
<text x="151.9" y="235">2</text>
<text x="154.1" y="234.3">6.3V</text>
<text x="154.1" y="235.5">CERM-X5R</text>
<text x="154.1" y="236.7">0402-1</text>
<text x="342.8" y="239.2">PAGE TITLE</text>
<text x="391.9" y="244.7">DRAWING NUMBER</text>
<text x="411.9" y="244.7">SIZE</text>
<text x="391.9" y="249.5">REVISION</text>
<text x="343.4" y="256.8">THE INFORMATION CONTAINED HEREIN IS THE</text>
<text x="391.9" y="254.4">BRANCH</text>
<text x="343.4" y="258">PROPRIETARY PROPERTY OF APPLE INC.</text>
<text x="343.4" y="259.3">THE POSESSOR AGREES TO THE FOLLOWING:</text>
<text x="343.8" y="262.9">II NOT TO REPRODUCE OR COPY IT</text>
<text x="344.8" y="261.1">I TO MAINTAIN THIS DOCUMENT IN CONFIDENCE</text>
<text x="391.9" y="259.3">PAGE</text>
<text x="342.8" y="264.7">III NOT TO REVEAL OR PUBLISH IT IN WHOLE OR PART</text>
<text x="343.8" y="266.6">IV ALL RIGHTS RESERVED</text>
<text x="391.9" y="264.1">SHEET</text>
</g>
<g font-size="1">
<text x="23.1" y="30.2">60</text>
<text x="25.3" y="30.2">45</text>
<text x="27.5" y="30.2">35</text>
<text x="29.7" y="30.2">8</text>
<text x="17.8" y="203.5">59</text>
<text x="20" y="203.5">52</text>
<text x="22.2" y="203.5">46</text>
<text x="24.4" y="203.5">21</text>
<text x="26.6" y="203.5">20 19</text>
<text x="30.9" y="203.5">8</text>
<text x="28.7" y="204.3">69</text>
<text x="30.9" y="204.3">60</text>
<text x="358.1" y="250.7">R</text>
</g>
</svg>
